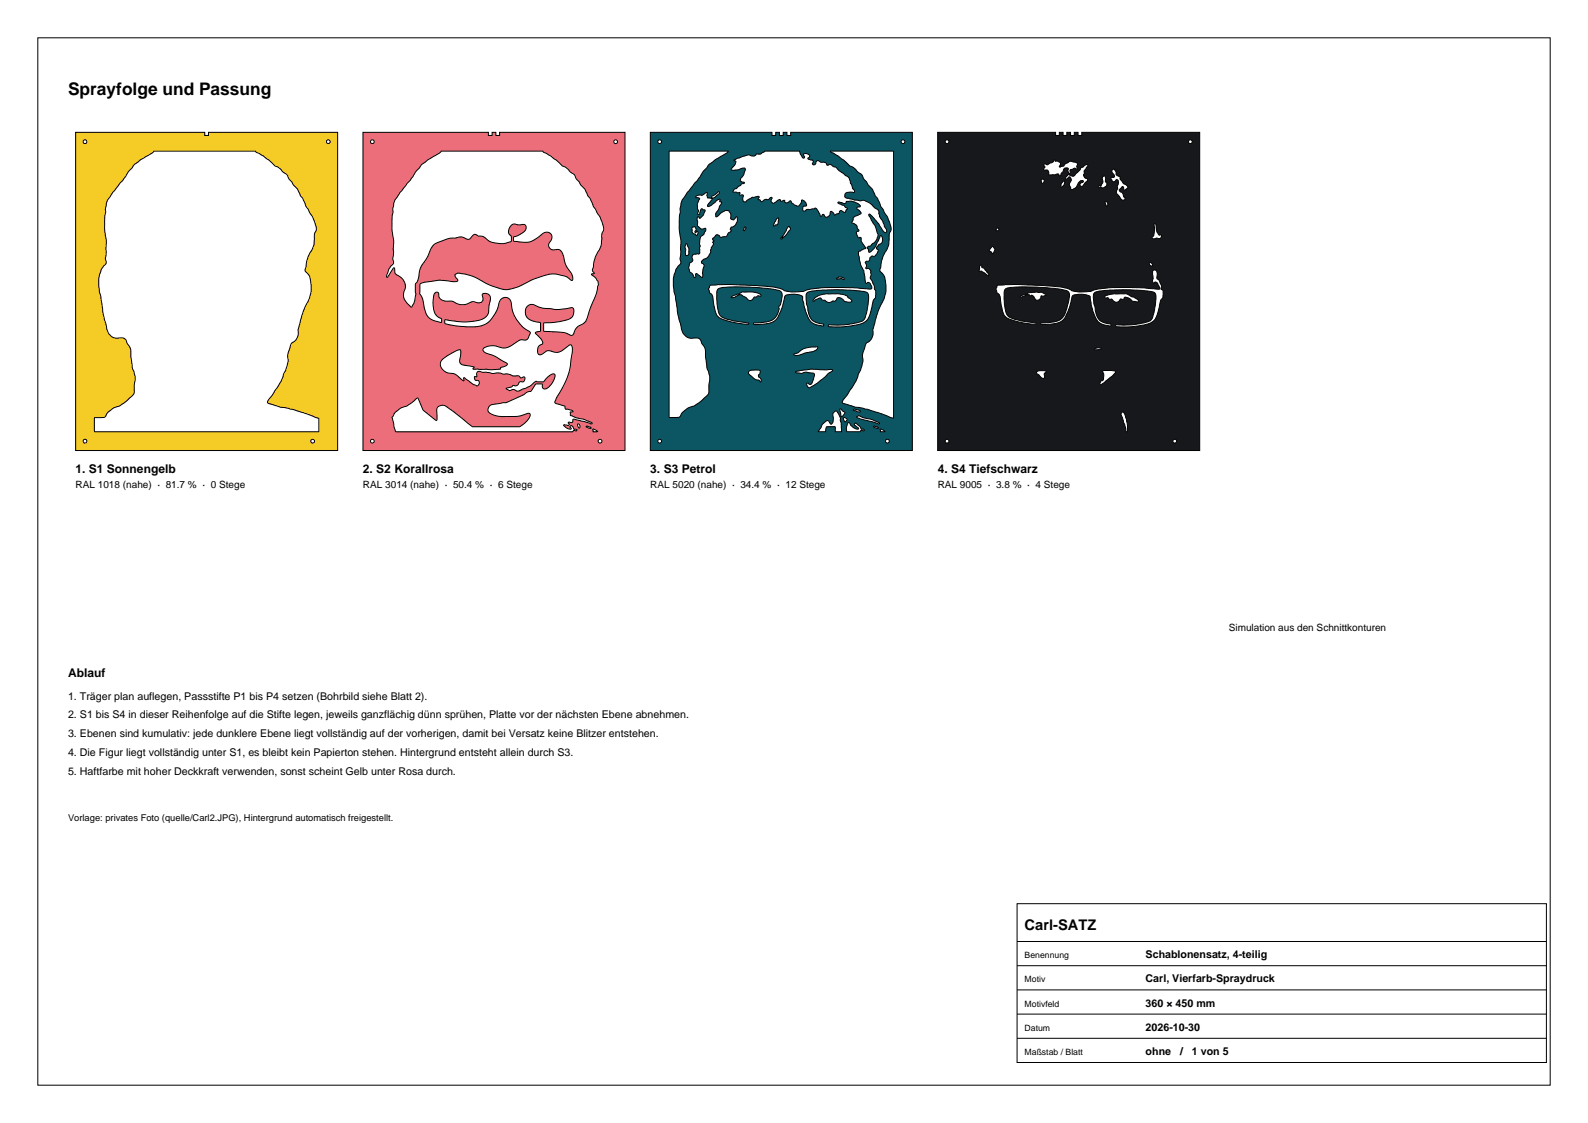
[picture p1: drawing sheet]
<svg xmlns="http://www.w3.org/2000/svg" width="420mm" height="297mm" viewBox="0 0 420 297" stroke-linecap="round" stroke-linejoin="round" font-family="sans-serif">
<path d="M10 10h400v277h-400z" fill="none" stroke="#000" stroke-width=".26"/>
<path d="M20 35v84.2h69.3v-84.2h-34.2v.8h-.9v-.8zM35.4 43.6l1.9-1.4 3.3-2a1.09 1.09 0 0 1 1.3-.2h24.9a.95 .95 0 0 1 1.2 .4l1.7 .9 3 2.6 1 .4 2.3 2 .5 1.1 2.2 2.6 .8 1.8 .6 .7 .8 2.1 1.8 2.9 1 3.1-.5 1.3-.2 2.9-1.6 3.2-.7 3.3 .1 .5 1 1.2 .3 1.3 .2 2.7-.4 1.5-2.1 5-1 3.6 .1 1.3-.2 .8-.7 1-.9 .6-.3 .7-.7 2.5 .1 1.6-.6 2.2-1.3 3.1-3.4 5-.2 .5 .3 .3 3.2 1 2 .3 4.1 1.1 3.5 1.4a.56 .56 0 0 1 .6 .2 .56 .56 0 0 1-.1 .7v1.9a.54 .54 0 0 1 .1 .6 .54 .54 0 0 1-.6 .3h-57.9a.59 .59 0 0 1-.7 0 .59 .59 0 0 1-.2-.6v-2.3a.51 .51 0 0 1-.1-.6 .51 .51 0 0 1 .5-.3l2.3-.1 .8-1.2 1.3-1 1.9-.8 1.8-1.3 1.7-1.6 .3-.6 .2-4.2-.7-2.4-.5-4.9-1.5-2.7-.7-.2-2.1-.1-.7-.3-.9-1-1.3-4.7-1.2-7.8v-1.8l.2-1.1 .6-1.5 1.2-1.6-.2-1.1 .2-1.6v-3.1l-.4-3.1v-2.2l.5-4.7 .3-.8 1.3-2 2.7-3.2 1.4-2.2zM22 37.5a.5 .5 0 0 1 1 0 .5 .5 0 0 1-1 0zM86.3 37.5a.5 .5 0 0 1 1 0 .5 .5 0 0 1-1 0zM22 116.7a.5 .5 0 0 1 1 0 .5 .5 0 0 1-1 0zM82.2 116.7a.5 .5 0 0 1 1 0 .5 .5 0 0 1-1 0z" fill-rule="evenodd" fill="#f5cb26" stroke="#000" stroke-width=".26"/>
<path d="M96 35v84.2h69.3v-84.2h-33.2v.8h-1v-.8h-.9v.8h-1v-.8zM111.4 43.6l1.9-1.4 3.3-2a1.09 1.09 0 0 1 1.3-.2h24.9a.95 .95 0 0 1 1.2 .4l1.7 .9 3 2.6 1 .4 1.2 1.2 1 .7 .6 1.2 2.2 2.7 .8 1.7 .6 .7 .8 2.1 1.8 2.9 .9 2.3 .1 .9-.5 1.2-.3 3.1-1.4 2.8-.4 1.2-.4 2.3 .2 .6a.31 .31 0 0 1 .2 .5 .31 .31 0 0 1-.5 0h-.1a1.02 1.02 0 0 0 .9 1l.7 1 .2 1-.6 2.5-2.8 7.1-2.4 1.7-1.2 2-2.3-.8-4.7-.3a.45 .45 0 0 1-.6-.1 .45 .45 0 0 1 .1-.6v-.7a.6 .6 0 0 1 .1-.8 .6 .6 0 0 1 .7 0l3.4-.3 2.8-.8 .8-.9 .2-1-.1-.8-.5-.2-4.2 .5-3.6-.4-2.5-1-1.1 .3-.5 .4-.3 .8v1l.3 .8 1.2 .9 2 .5a.5 .5 0 0 1 .5 .3 .5 .5 0 0 1 0 .6v.7a.63 .63 0 0 1-.1 .8 .63 .63 0 0 1-.8 .1 .41 .41 0 0 0-.5 .3 .41 .41 0 0 0 .4 .5l1.4 1.7a.82 .82 0 0 1-.7 1.2l-.4 .5-.1 .9 .1 .8 .5 .2 2.1-1.1 2 .5 1-.1 2.9-1.9 .3 .1 .2 .4 .1 1.4-1 5.5-.8 2.4-2.8 5.1a.68 .68 0 0 0 .2 .7 .68 .68 0 0 0 .7 .1l1.3 .4a.52 .52 0 0 1 .5 .7l.2 .3 .5-.1 1.3 .4a.21 .21 0 0 1 0 .4 .21 .21 0 0 1-.3-.1l-.4 .1 .1 .4a.45 .45 0 0 0 0 .5 .45 .45 0 0 0 .5 .2l1.2 .4 2 .5 1.7 .7a.26 .26 0 0 1 .3 .3 .26 .26 0 0 1-.2 .2 .26 .26 0 0 1-.3-.2l-4.1-1.1h-.4l-.1 .4a.68 .68 0 0 1-1.1 .3 .31 .31 0 0 0-.1 .4 .31 .31 0 0 0 .3 .2l-.4 .4-1-.3a.23 .23 0 0 0-.1 .3 .23 .23 0 0 0 .2 .2l1.4 .7a.28 .28 0 0 0 .4-.2 .28 .28 0 0 0-.3-.3l.3-.4 .7 .9h.4a.29 .29 0 0 1 .4 .1 .29 .29 0 0 1-.2 .4 .29 .29 0 0 1-.3-.1h-.5a1.33 1.33 0 0 1-1.4 .3h-44.9a.82 .82 0 0 1-1-1l-.6-2.8 .6-1.1 1.5-1.3 1.9-.7 2.3-1.8a.39 .39 0 0 1 .5-.3 .39 .39 0 0 1 .3 .5l1.1 2.7 3.1 2.5a.39 .39 0 0 0 .5 .2 .39 .39 0 0 0 .1-.6v-2.6l.6-.5 1-.2 .7 .2 1.9 1.4 5.2 4.1h12.5l1.4-1.1 .9-1 .4-.9-.1-.6h-.5l-2.7 .8h-5l-1.4-.4-1.1-.5-.4-.7 .3-.8 .8-.7 4-.6 4.3-2 1-.7 1-.2 1.3-1.9 1.3-.1a.46 .46 0 0 1 .5 .2 .46 .46 0 0 1-.1 .6l.2 .4 .5 .2 1.2-.6 1.2-1.9 .3-.9-.1-.5-.4-.1-.8 .3-1.8 1.8-2-.2-1.6 1.3-2.9 1.3h-.5l-.9-.4-1.1 .3-.8-.4a1.41 1.41 0 0 1 1.4-.6l.2-.2a.52 .52 0 0 1 .9 0l.5-.3 .6-.8h.8l.3-.2 .2-.9-.2-.2-.4 .1a.55 .55 0 0 1-.9-.3l-1.6-.1-1.6-.5-1 .1-1.3-.4-1.6 .2-3.4-.6-.5 .2-.3 .6a.41 .41 0 0 1 .1 .6 .41 .41 0 0 1-.6 0v.5a.66 .66 0 0 0 1 .5l.3 .6-.2 .5a.9 .9 0 0 1-1.4 0l-2.4-1.8-.2 .1 .1 .6-.2 .1-2.1-1.7-2.4-.5-.9-.8-.5-.7-.1-.9 .5-1 1.4-1.1 2.8-1.4a.54 .54 0 0 1 .7 .1 .54 .54 0 0 1 0 .7l-.3 1.9 .2 .8 .5 .4 2.7 .5a.28 .28 0 0 1 .4 .2 .28 .28 0 0 1-.3 .3l.2 .2 4.8 .1 2.3-.2a.97 .97 0 0 1 1-.7l.8-.5-.2-.4-3-1.7-3-1.2a.82 .82 0 0 1-.1-1 .82 .82 0 0 1 .9-.4l1.8-.3 2.4 .6h.8l1.2-.4 2.4-1.6 1.7-.1 .7-.6 .5-1.4-2-1.4-1.7-2-1-2.2-.5-2.7-.7-.8-1-.1-1 .5-1.5 3.8-1.3 1.8-1.5 1.1-1.9 .5h-2.6l-3.2-.2-2.4-.5a.6 .6 0 0 1-.4-.6 .6 .6 0 0 1 .4-.5l3.3 .5h2.1l3.2-.4 1.6-.6 .6-.6 .4-.7 .5-3.8-.1-.6-.4-.5-1.2-.3a.9 .9 0 0 0-.3 1.4v.5l-.5 .5-.8 .1-1.5-.3-1.7 .7-1.3 .1-2.3-.9-1.7-.1-1-.2-.7-.8-.3-1.2-.6-.1-.5 .5-.2 1.3 .1 2.7 .6 1.5 1.2 .9a.7 .7 0 0 1 0 1.1l-2.7-1-.9-1-.7-1.8-.4-2.4-.8-1.5 .1-2a1.2 1.2 0 0 1 1.4-1l3.5-.5 4.5 .4a.49 .49 0 0 0 .6-.4 .49 .49 0 0 0-.4-.6l-.4-.8 .6-.4 2.3 .2 2.5 .8 4 2.2 2.7 .9 1.4 .2 3.1-.7 4.2-2 4.4-1.4h1.5l2.3 .5 1.7 1.1a.4 .4 0 0 0 .6-.1 .4 .4 0 0 0-.1-.6l-.5-1.2-1.4-2.2-.6-2.3-.5-1.2-.8-.5h-1.8l-.7-.7-.1-.7 .9-1.7-.1-.7-.5-.6-.6-.2-.9 .1-2 1.5-1.8 1-1.7 .1-1.8-.2a.73 .73 0 0 1-.8-.4 .73 .73 0 0 1 .1-.9l1.6-.6 1.3-.9 .4-.8-.3-.8-.4-.1-1.3 .1-1.1-.3-.6 .2-.6 .5-.4 1.1v.6l.4 .6a1.5 1.5 0 0 1 .1 1.7l-1.9 .5-2.8-.3-.9-.3-1.5-1.2-1.4-.1-1-.5-1.5 1.3-1.7-.6h-.8l-1.1 .3-2 .2-3.3 1.3-1 1-1.1 2.6-1.8 2.9-.6 2.8-.7 1.4 .1 2.6-.3 1.7-.9 1.7-1.3-1.2-.7-1.3-.1-1.2 .5-1.5-.2-1.3-.9-1.3-1.6-1.1-.2-1.4-.3 .1-1.2 1.8a.35 .35 0 0 1-.1 .5 .35 .35 0 0 1-.5-.1l.6-2 1.3-1.7-.2-1.1 .2-1.6v-3.1l-.4-3.1v-2.2l.5-4.7 .3-.8 1.3-2 2.7-3.2 1.4-2.2zM152.8 112.2h.4l.2 .5a.32 .32 0 0 1-.2 .5 .32 .32 0 0 1-.4-.4zM155.1 112.8h.6a.39 .39 0 0 1 .4 .1 .39 .39 0 0 1 .1 .4l-.9-.3zM156.8 113.5l.9 .3a.24 .24 0 0 1 .3 .2 .24 .24 0 0 1-.1 .3 .24 .24 0 0 1-.3-.1h-.4a.26 .26 0 0 1-.4-.1 .26 .26 0 0 1 0-.3zM98 37.5a.5 .5 0 0 1 1 0 .5 .5 0 0 1-1 0zM162.3 37.5a.5 .5 0 0 1 1 0 .5 .5 0 0 1-1 0zM98 116.7a.5 .5 0 0 1 1 0 .5 .5 0 0 1-1 0zM158.2 116.7a.5 .5 0 0 1 1 0 .5 .5 0 0 1-1 0z" fill-rule="evenodd" fill="#eb6e7a" stroke="#000" stroke-width=".26"/>
<path d="M172 35v84.2h69.3v-84.2h-32.2v.8h-1v-.8h-1v.8h-.9v-.8h-1v.8h-1v-.8zM205.5 57.8a.33 .33 0 0 1 .5 0 .33 .33 0 0 1-.1 .5l-.1 .6a.58 .58 0 0 1-.7 .6l-.3 .3-.2-.1zM196.9 60.1h.4l-.2 .6a.27 .27 0 0 1-.1 .3 .27 .27 0 0 1-.4-.1 .27 .27 0 0 1 .1-.4zM183.2 60.1l.2-.1a.6 .6 0 0 1 .6 .4 .6 .6 0 0 1-.2 .7l.1 .4 .4-.3a.53 .53 0 0 1 .3 .6 .53 .53 0 0 1-.5 .4l-.2-.3h-.3a.89 .89 0 0 1-.6-1.3zM208.5 59.9l.4 .2a.88 .88 0 0 1-.5 1.3l-.9 1.1-.4 .2-.3 .5-.3-.1zM184 52l.7-.4h1l.8-.5a.37 .37 0 0 1 .6 0 .37 .37 0 0 1-.2 .6l.2 .2a.7 .7 0 0 0 1 .5l.3-.6 1.6-1.1 .2 .1-.1 .5-1.1 .9-.7 .2v.4l-1.1 1.3v.5l.9-.3 1.8-1.5a.32 .32 0 0 1 .5 0 .32 .32 0 0 1-.1 .5l.6 .3-.9 1.9-.7 1 .1 .8h.2l1-.9 1.4-.8 .7 .1 .5 .6v1.5l.2 .2 .6 .2 .7-.9 .3 .2v1l-.4 .9-.7 .6-.6 .1-.1 .7a.23 .23 0 0 1 .3 .3 .23 .23 0 0 1-.3 .2l-.6 .3-.6 1-1.5 .2-.6-.7a1.04 1.04 0 0 0-1.1 .7 .48 .48 0 0 0-.3 .5 .48 .48 0 0 0 .3 .4 .4 .4 0 0 0-.3 .4 .4 .4 0 0 0 .2 .4l-.6 1-.1 1.2-.6 1-1.9 1.4a.64 .64 0 0 0 .6 .8l.1 .5-.3 1-.1 1.9h-.2l-1.4-1-.2 .4a.37 .37 0 0 1 .1 .5 .37 .37 0 0 1-.5 .1l-.4-.8-.8-.7-.2-.9 .2-1.2 .5-.4a.94 .94 0 0 0 .1-1.3l.5-.7 1.3-.1 .3-.3-.1-1.3 .2-.6-.2-.7 .2-1.4 .3-.5 .7-.4 .5-1.3-.2-.3-1.1 .1-.9-.7-.1-1.9a.33 .33 0 0 1 0-.5 .33 .33 0 0 1 .5 .1v.1a.42 .42 0 0 0 .5 .1 .42 .42 0 0 0 .2-.4l.5-.5 .4-1.2-1-.4-.4 1.1a.32 .32 0 0 1-.2 .4 .32 .32 0 0 1-.4-.1 .32 .32 0 0 1 .1-.4l.1-.5-.2-.6-.1-1.1 .4-1a.49 .49 0 0 0 0-.7 .49 .49 0 0 0-.7 0zM194.2 42.3l3.3-1.3h.6l1.4 .3 .6-.6h1.1l1.1-.7h8.5a.81 .81 0 0 1 1 .8l.4 .9 .4 .1a.54 .54 0 0 0-.1-.9l.5-.3 .8 .2 .4 .4-.2 .4a.3 .3 0 0 0-.3 .4 .3 .3 0 0 0 .4 .2l.8 .2 .2 .5a.45 .45 0 0 0 .3 .8 .45 .45 0 0 0 .4-.7l.3-.5h.3l.6 .4 1.4 .2 .4 .6 .8-.2 .8 .6 .7 .1 .8 .9 2.6 1.9 1 2.8 .5 .7a.37 .37 0 0 1-.2 .5 .37 .37 0 0 1-.5-.2l-1.6 .3-.2 .3v.8l2.5 .7 1.5 .2 1.1-.1 1.6 .8 1.1 1.2 .9 .6 .3 .5-.1 .3 .3 .9 .7 1.2 1.1 2.7a.45 .45 0 0 1-.5 .4 .45 .45 0 0 1-.4-.5l-1.2-1.9-1.8-2-.7-.6-.1 .5 1.7 2.7 .7 2.3-.3 1.3-.4 .5-1.3 1.2-.6 .1a.5 .5 0 0 0 .1 .9l.1 .2a.35 .35 0 0 0 .2 .5 .35 .35 0 0 0 .4-.3l1.2-1.3 1.4-2.9 .4 .7-.1 1-1.4 1.4v.5a.76 .76 0 0 1 0 1.2l-.5 .6h-.8l-.4 .4-.3 .9-.8 .1a.45 .45 0 0 0-.3 .4 .45 .45 0 0 0 .3 .5l-.1 1 .9 .1 .4 .6 .1 1-.2 .8 1 2.1 .5 2.1-.1 1-.7 .8-.5 2.8-.8 2-1.3 1.1-1.9 .6-3.2 .4h-3.6a.33 .33 0 0 1-.5-.1 .33 .33 0 0 1 .1-.4 .33 .33 0 0 1 .4 0l4.7-.1 2.3-.4 1.6-.6 .6-.7 .6-2.2 .3-2.9-.2-1.4-.5-.4-1.6-.3-5.6-.3-5.6 .2-2.6 .5-.4 .5v1.6l.9 4.3 .9 1.2 1.1 .5 1.4 .3a.34 .34 0 0 1 .3 .2 .34 .34 0 0 1-.2 .4 .34 .34 0 0 1-.4-.2l-1.7-.4-1.2-.8-1.2-2.6-.8-2.9v-.9l-.9-.5-2.1-.2-1.2 .2-.4 .2-1.2 4.1-.8 1.7-.9 .9-1.6 .7-3.8 .2-.1-.1 .1-.3 2.4-.1 1.9-.4 .6-.3 .9-.8 .7-1.3 .2-.8-.1-.5 .4-.6 .3-1.2 .2-1.5-.4-.8-2.7-.7-5.5-.5h-5.5l-1.7 .1-1.2 .4-.3 1v3l.4 1.9 .4 1.1 .6 .5 1.4 .5 5.1 1a.28 .28 0 0 1 .4-.1 .28 .28 0 0 1 0 .5l-2.6-.3-2.4-.5-2.7-1-.6-.6-.4-1-.7-3.9-.2-.6-.6-.5-.2-.7a.44 .44 0 0 1 .1-.7l.3-.6 2.1-.2 10 .3 4.8 .4 2 .5 .7 .5 1.9 .3 3-.1 2.1-.7 3.8-.4 7.2 .1 4.6 .4 .4-.2 .1-.5-.4-.8-.5-.3-.4 .1a.34 .34 0 0 1-.4 0 .34 .34 0 0 1 0-.4l-.4-2.8-.9-1.5-.5-3.1a.48 .48 0 0 1 0-.5 .48 .48 0 0 1 .5-.2l1.2-.5a.29 .29 0 0 0 .2-.4 .29 .29 0 0 0-.3-.2l-.8-1.3-.1-.5a.45 .45 0 0 0-.2-.6 .45 .45 0 0 0-.6 .1l-.5-1.4 .7-.6-.5-.5-.1-.8-.9-.5a.37 .37 0 0 1-.4-.3 .37 .37 0 0 1 .3-.4l.1-.9 2-1v-.3l-.7-.7a.44 .44 0 0 1-.3-.6 .44 .44 0 0 1 .7-.2l.1-.3-.5-.5-1.8-.7-1.3 .1-.2 .4-.3 .1-1.7-.4a.35 .35 0 0 0 0 .5 .35 .35 0 0 0 .5 .1l1 .3 .9 .8-.4 .7a.46 .46 0 0 1-.5 .4 .46 .46 0 0 1-.4-.3l-.5-.2-.3 .4a.63 .63 0 0 1-.8 .5l-.4 .3-.7-.8a.4 .4 0 0 0-.5-.1 .4 .4 0 0 0-.1 .6l-.2 .4-.6 .4-.5-.1-.4-.6-.7 .5-1.1-2a.49 .49 0 0 0-.8 0l-1.8 .2-.5 .4h-.3l-.3-.3 .1-.7 .3-.3a.46 .46 0 0 0 .6-.2 .46 .46 0 0 0-.1-.6l-.7-.6a.37 .37 0 0 0-.5-.1 .37 .37 0 0 0 0 .5l-.5 .6a1.12 1.12 0 0 1-1.7-.2l-.7-.8-.9 .5h-.5l-.1-.2a.34 .34 0 0 0-.3-.5 .34 .34 0 0 0-.4 .3h-.4a.41 .41 0 0 0-.4-.5 .41 .41 0 0 0-.4 .3l-1 .7h-.3l-.4-.4 .2-.9-.2-.2-.8 .6h-.8l-1 .5-.4-.4-.5-.2 .3-.6-.3-.2-1.6 .3-1.4 .9a.7 .7 0 0 1-1-.1 .7 .7 0 0 1 0-.9 .46 .46 0 0 0-.2-.6 .46 .46 0 0 0-.5 .1l-.2-.7-.5 .1-.6-.2a.37 .37 0 0 1-.6 0 .37 .37 0 0 1 .2-.6l1.8-1.1 .2-.5 .8-.2-.1-.2-.5-.1-.5-.4 .1-.5 .8-1.1 .4-1.3-.3-.4-1.9 .6-1.5-.1v-.2l.9-1 .3-.7v-.3l-.4-.2zM181.4 64.5a.46 .46 0 0 1 .5 .6l.3 .7v1.3l-.4 .4a.44 .44 0 0 1-.5-.1 .44 .44 0 0 1 0-.5l.1-1-.2-.5zM177 40h15.6l-.4 .5-2.9 1.7-1.9 1.4-1.5 1.9-1.4 2.2-2.8 3.2-1.2 2-.4 .9-.5 4.7v2.1l.5 3.1v3.1l-.2 1.6 .2 1.1-1.3 1.6-.5 1.6-.2 1 .2 3.5 .4 1.3 .6 4.8 1.3 4.7 .9 1 .6 .3 2.2 .1 .7 .2 1.4 2.5 .5 5.1 .8 2.3v1l-.2 1.4v1.9l-.6 .9-3.2 2.6-2 .8-1.3 1-.7 1.2-1.9 .1a.54 .54 0 0 1-.6 0 .54 .54 0 0 1-.2-.6zM193.4 78.5l1.7-.7a.26 .26 0 0 1 .3 0 .26 .26 0 0 1 0 .3 .26 .26 0 0 1-.3 .1l-1.2 .5a.28 .28 0 0 1-.3 .1 .28 .28 0 0 1-.2-.3zM195.6 77.6l.7-.4h2.8l1.5 .4 .5 .3 .2 .3-.2 .2-.6-.2-.5 .4-.5-.1-.6 .8-.4 .2-.6-.1-.6-.7-1.2-.7a.29 .29 0 0 1-.4 0 .29 .29 0 0 1-.1-.4zM210 93.6l1-.3 1.7-1.1 1.9-.4h1.3a.33 .33 0 0 1 .5 .1 .33 .33 0 0 1-.3 .4l-1.1 .7-2 .3-1.7 .6-.9 .1-.4-.1zM198.1 98.2l.7-.3h1.7a.64 .64 0 0 1 .6 .5 .64 .64 0 0 1-.5 .7 .86 .86 0 0 0 .6 1.1l.1 .2a.31 .31 0 0 1 .1 .4 .31 .31 0 0 1-.3 .2l-.4-.5-1.1-.3-1.3-1-.3-.5zM221.3 73.6l.6-.3h.6l.8 .5-.2 .1-.5-.2-1.2 .2zM219.6 40h15.9a.54 .54 0 0 1 .6-.1 .54 .54 0 0 1 .2 .6v69.5a.48 .48 0 0 1-.2 .6 .48 .48 0 0 1-.6-.2l-5.9-2.1-3.4-.6-2.6-.9a.65 .65 0 0 1-.8-.4 .65 .65 0 0 1 .4-.8l3.1-4.7 1.3-3.1 .6-2.2-.1-1.8 .7-2.4 .4-.7 .8-.5 .7-1 .2-.8v-1.3l1-3.7 2-4.6 .4-1.8-.1-2.7-.3-1.2-1.1-1.3-.1-.5 .8-3.3 1.5-3.2 .2-2.9 .5-1.5-.9-2.9-1.8-2.9-.9-2.1-.6-.7-.8-1.7-2.2-2.7-.5-1.1-2.3-2-1-.5-1.6-1.5-1.4-1.1-1.9-.9zM215.6 78.7l.9-.5 1.2-.4 4.1-.1 2.3 .6 .2 .4 .7 .4a.46 .46 0 0 1 .2 .7 .46 .46 0 0 1-.7 .1l-1.1-.2-.8-.8-.8-.2-.4 .1-.5 .8h-.6l-.9 .4-.5-.1-.8-.5h-.6l-.5-.6-1.9 .9-.1-.3zM210.4 98.3l4-.7 3.8 .2 1.7-.1 .3 .1-.2 .4-.9 .6-1.6 1.4-2.3 1.8-1.3 .6-.5-.8a.36 .36 0 0 1 .2-.5 .36 .36 0 0 1 .5 .3h.4l.2-.2 .7-2a.73 .73 0 0 0-.3-.7 .73 .73 0 0 0-.7-.1l-1.4-.2-.9 .4-1.1-.2a.36 .36 0 0 1-.4 .1 .36 .36 0 0 1-.2-.4zM225.8 108.3l1.3 .2a.26 .26 0 0 1 .4 .1 .26 .26 0 0 1-.2 .4l-1.5-.4zM222.1 108.2h.3l.5 .6a.51 .51 0 0 1 .6 .4 .51 .51 0 0 1-.4 .6l-.1 .1a.34 .34 0 0 1-.5 .3 .34 .34 0 0 1-.1-.5zM223.1 110.5l.9 .2-.1 .5a.43 .43 0 0 1-.5 .3 .43 .43 0 0 1-.3-.6zM226.6 110.2l.5-.3 1.4 .6 2.1 .5 1.7 .7a.27 .27 0 0 1 .3 .2 .27 .27 0 0 1-.2 .3 .27 .27 0 0 1-.3-.2l-4.5-1.2-.9-.4zM220.7 108.9a.78 .78 0 0 1 1.1 .7l.5 1.1-.1 .4 .3 .8 .1 1.5a.53 .53 0 0 1 0 .7 .53 .53 0 0 1-.7 .1h-.2a.51 .51 0 0 1-.6 0 .51 .51 0 0 1-.2-.6l-.1-.8h-2.1l-.3 .8a.49 .49 0 0 1-.1 .6 .49 .49 0 0 1-.6 0l-1.3-.1 1.1-1.9 .7-.6a.73 .73 0 0 1 .8-.3 .73 .73 0 0 1 .6 .7l.3 .2 .4-.5v-2.2zM224.3 111.8l.4 .1 .3 .6 .7 .6 1 .4a.29 .29 0 0 0 .4-.3 .29 .29 0 0 0-.4-.2l-.4-.4a.36 .36 0 0 1-.2-.6 .36 .36 0 0 1 .6 .2l.8 .7 .3 .6h.5a.28 .28 0 0 1 .3 .4 .28 .28 0 0 1-.5 0h-.5a1.38 1.38 0 0 1-1.5 .3h-1.3a.58 .58 0 0 1-.9-.3v-.9zM231.1 112.8h.6a.39 .39 0 0 1 .4 .1 .39 .39 0 0 1 .1 .4l-.9-.3zM232.8 113.5l.9 .3a.24 .24 0 0 1 .3 .2 .24 .24 0 0 1-.1 .3 .24 .24 0 0 1-.3-.1h-.4a.26 .26 0 0 1-.4-.1 .26 .26 0 0 1 0-.3zM174 37.5a.5 .5 0 0 1 1 0 .5 .5 0 0 1-1 0zM238.3 37.5a.5 .5 0 0 1 1 0 .5 .5 0 0 1-1 0zM174 116.7a.5 .5 0 0 1 1 0 .5 .5 0 0 1-1 0zM234.2 116.7a.5 .5 0 0 1 1 0 .5 .5 0 0 1-1 0z" fill-rule="evenodd" fill="#0c5664" stroke="#000" stroke-width=".26"/>
<path d="M248 35v84.2h69.3v-84.2h-31.2v.8h-1v-.8h-1v.8h-1v-.8h-.9v.8h-1v-.8h-1v.8h-1v-.8zM276.2 43.4l.2-.1 .6 .3 1.7-1a.26 .26 0 0 1 .2-.4 .26 .26 0 0 1 .2 .4h.5l.4 .2a.76 .76 0 0 1 .2 1.3l.2 .1 .9-.3 .5-.6 1.2-.7 1.7 .4 .3 .4-.2 .7a.33 .33 0 0 1 0 .6 .33 .33 0 0 1-.5-.2l-.7 .3a.55 .55 0 0 0-.6 .2 .55 .55 0 0 0 .1 .7 .31 .31 0 0 1-.5 .1 .31 .31 0 0 1-.1-.4l-.1-.2a.58 .58 0 0 0-.3-.9 .58 .58 0 0 0-.7 .4l-.2 .7-.6 .8a.32 .32 0 0 1-.4 .3 .32 .32 0 0 1-.2-.4l-2.6 .2-.2-1.2-.7-.1a.34 .34 0 0 1-.5-.3 .34 .34 0 0 1 .3-.4zM282.4 46.4l.3-.3 .4 .4h.9l1.6-1.6 .3-.5 1.6-.9 .2 .4-1 1.3 .1 .6-.2 .5 .5 .8a.55 .55 0 0 1 .6 .6 .55 .55 0 0 1-.6 .5l-.7 1-.4 .1-.3-.2-.1-.4 .5-.4a.34 .34 0 0 0 .4-.5 .34 .34 0 0 0-.6 0l-.7 .6-.6 1.1-.8 .6a.43 .43 0 0 1-.6 0 .43 .43 0 0 1-.1-.6l-.3-.6 .3-.7a.73 .73 0 0 0 .2-.9 .73 .73 0 0 0-.6-.5l-.5 .5a.33 .33 0 0 1-.4-.2 .33 .33 0 0 1 .3-.4zM275.5 47.5l.3-.1a.51 .51 0 0 1 .3 .6 .51 .51 0 0 1-.6 .4zM281.1 48h.1a.32 .32 0 0 1 .5 0 .32 .32 0 0 1-.2 .5l-.2 .5-.6 .4v-.8zM263.4 60.7a.4 .4 0 0 1 .8 0 .4 .4 0 0 1-.8 0zM262.3 65.2h.3l.5 .8-.3 .9a.3 .3 0 0 1-.4 .2 .3 .3 0 0 1-.2-.4l-.2-.2a.37 .37 0 0 1-.4-.3 .37 .37 0 0 1 .3-.4zM259.3 70.2h.3l.1 .5 .7 .4 1 1.3 .1 .4-.2 .1-1.8-1.2a.32 .32 0 0 1-.5 0 .32 .32 0 0 1 0-.5l.1-.6zM269.8 78.4l1.4-.6a.22 .22 0 0 1 .2 .3 .22 .22 0 0 1-.4 .1l-1 .4zM271.8 77.6l2.3-.4 1.3 .1 .8 .4a.34 .34 0 0 1 .4 .1 .34 .34 0 0 1 .1 .3l-.9 .2a.38 .38 0 0 0-.5 0 .38 .38 0 0 0-.1 .5l-.5 .5h-.7l-.7-1-.4-.2-.4 .2-.3-.4h-.4zM274.2 98.3l.5-.2 1.3-.1a.37 .37 0 0 1 .5 0 .37 .37 0 0 1 0 .6 1.01 1.01 0 0 0-.2 1.2l-.3 .3-.5-.2-1.3-1.2zM291.7 46.7a.51 .51 0 0 1 .7 .1 .51 .51 0 0 1 0 .7v.5l.4 .5-.2 .7-.8 .5-.7-.3-.4 .1a.34 .34 0 0 1 0-.5 .34 .34 0 0 1 .5 .1l.5-.9-.2-1zM294.3 44.9a.74 .74 0 0 1 .9 .8v.5l.6 .4a.58 .58 0 0 1 .5 .8l.8 1.1 1.1 .7a.53 .53 0 0 1 0 .6 .53 .53 0 0 1-.4 .3l-.2 .1a.35 .35 0 0 1-.4-.1 .35 .35 0 0 1 0-.4 .37 .37 0 0 0-.4-.4 .37 .37 0 0 0-.3 .5l-.2 .1a.56 .56 0 0 0-.2 .7 .56 .56 0 0 0 .7 .3l.8 1.5-.2 .5-.7-.1-1.4-1.8 .5-2.5-.1-.9a.46 .46 0 0 0-.5-.1 .46 .46 0 0 0-.3 .5h-.6l-.4-.6a.33 .33 0 0 1 0-.5 .33 .33 0 0 1 .5 0 .52 .52 0 0 0 .4-.5 .52 .52 0 0 0-.4-.5l-.3-.5zM292.3 53.4h.4l.2 .4-.1 .7-.2-.2zM305.3 59.2l.4 .2 .2 1.8 .4 .5a.56 .56 0 0 0 .8 .4v.6l-.3 .4-.9-.1-.6 .2a.42 .42 0 0 1-.6-.3 .42 .42 0 0 1 .4-.5l.3-1.6zM304 69.5l.7 .2a.4 .4 0 0 1-.2 .7 .4 .4 0 0 1-.5-.5zM292.3 78.3l.9-.3 1.5-.3h3.1l3 1.4 .3 .6-.2 .2-1.3-.2-.8-.7-.9-.4a.48 .48 0 0 0-.7 .5h-.8l-.5 .6-.6 .2-.9-.5a.65 .65 0 0 0-1-.2l-.4-.5-.6 .1zM263.8 75.5l2.2-.3h3.3l9.1 .5 3.6 .5 1.5 .7 1.9 .3 3-.1 2.1-.7 3.8-.4 7 .1 4.9 .4a.39 .39 0 0 0 .6-.2 .39 .39 0 0 0-.2-.5l-.6-1.1-.4-.1-.5 .3-.2-.2-.1-2.6a.63 .63 0 0 1 .8-.7 .63 .63 0 0 1 .5 .9l-.1 1.3 .5 .4 .6 1.3v.8a.55 .55 0 0 0 .5 .7l-.1 1.9-.6 .8-1 4.2-.9 1.3-1.5 .7-2.4 .5-2.7 .3-2.8-.1a.36 .36 0 0 1-.5 0 .36 .36 0 0 1 .1-.5 .36 .36 0 0 1 .5 0l4.6-.1 2.3-.4 1.7-.6 .5-.7 .6-2.2 .3-2.9v-.8l-.2-.7-.5-.3-1.5-.2-4.4-.4-5.6 .1-2.7 .3-1.2 .3-.4 .6v1.5l.9 4.3 1 1.2 1 .5 1.3 .2a.34 .34 0 0 1 .4 .3 .34 .34 0 0 1-.1 .4 .34 .34 0 0 1-.5-.2l-1.8-.4-.8-.5-.5-.6-1-2.2-.5-1.6-.3-2.3-.4-.3-1.8-.4-2.3 .3-.3 .4-1 3.8-1.3 2.3-1.6 .9-4.2 .3-.1-.1 .1-.3 2.4-.1 2-.4 1.2-.9 .9-1.5 .8-3.1 .2-1.5-.4-.8-2.7-.7-5.5-.5h-5.5l-1.7 .1-1.2 .4-.3 1v3l.4 1.9 .4 1.1 .6 .5 1.4 .5 5.1 1a.27 .27 0 0 1 .4 0 .27 .27 0 0 1 0 .4l-2.6-.3-2.4-.5-2.7-1-.6-.6-.4-1-.7-3.9-.2-.6-.6-.5-.2-.7a.44 .44 0 0 1 .1-.7zM289.5 92.3l1.6-.3a.24 .24 0 0 1 .1 .3 .24 .24 0 0 1-.4 .1l-.8 .1a.31 .31 0 0 1-.3 .1 .31 .31 0 0 1-.2-.3zM291.6 98.1l2.4-.1 .8 .1 .2 .4-.8 .9-2.2 1.8-1 .6-.1-.2 .2-.7 .5-.3 .2-.3 .1-1.3zM296.8 109h.2l.3 .2 .7 1.7 .2 2.5a.48 .48 0 0 1-.4 .8l-.3-2-1-2.5zM250 37.5a.5 .5 0 0 1 1 0 .5 .5 0 0 1-1 0zM314.3 37.5a.5 .5 0 0 1 1 0 .5 .5 0 0 1-1 0zM250 116.7a.5 .5 0 0 1 1 0 .5 .5 0 0 1-1 0zM310.2 116.7a.5 .5 0 0 1 1 0 .5 .5 0 0 1-1 0z" fill-rule="evenodd" fill="#16181c" stroke="#000" stroke-width=".26"/>
<path d="M269 239h140v42h-140zM269 249h140M269 255.4h140M269 261.8h140M269 268.2h140M269 274.6h140M269 281h140" fill="none" stroke="#000" stroke-width=".26"/>
<text font-size="4.6" x="18" y="25">Sprayfolge und Passung</text>
<text font-size="3.9" x="271" y="246">Carl-SATZ</text>
<g font-size="3.2">
<text x="20" y="125.1">1. S1 Sonnengelb</text>
<text x="96" y="125.1">2. S2 Korallrosa</text>
<text x="172" y="125.1">3. S3 Petrol</text>
<text x="248" y="125.1">4. S4 Tiefschwarz</text>
<text x="18" y="179">Ablauf</text>
</g>
<g font-size="2.8">
<text x="18" y="185">1. Träger plan auflegen, Passstifte P1 bis P4 setzen (Bohrbild siehe Blatt 2).</text>
<text x="18" y="190">2. S1 bis S4 in dieser Reihenfolge auf die Stifte legen, jeweils ganzflächig dünn sprühen, Platte vor der nächsten Ebene abnehmen.</text>
<text x="18" y="195">3. Ebenen sind kumulativ: jede dunklere Ebene liegt vollständig auf der vorherigen, damit bei Versatz keine Blitzer entstehen.</text>
<text x="18" y="200">4. Die Figur liegt vollständig unter S1, es bleibt kein Papierton stehen. Hintergrund entsteht allein durch S3.</text>
<text x="18" y="205">5. Haftfarbe mit hoher Deckkraft verwenden, sonst scheint Gelb unter Rosa durch.</text>
<text x="303" y="253.4">Schablonensatz, 4-teilig</text>
<text x="303" y="259.8">Carl, Vierfarb-Spraydruck</text>
<text x="303" y="266.2">360 × 450 mm</text>
<text x="303" y="272.6">2026-10-30</text>
<text x="303" y="279">ohne</text>
<text x="312.1" y="279">/</text>
<text x="315.2" y="279">1 von 5</text>
</g>
<g font-size="2.6">
<text x="20" y="129.1">RAL 1018 (nahe) · 81.7 % · 0 Stege</text>
<text x="96" y="129.1">RAL 3014 (nahe) · 50.4 % · 6 Stege</text>
<text x="172" y="129.1">RAL 5020 (nahe) · 34.4 % · 12 Stege</text>
<text x="248" y="129.1">RAL 9005 · 3.8 % · 4 Stege</text>
<text x="325" y="167">Simulation aus den Schnittkonturen</text>
</g>
<text font-size="2.5" x="18" y="217">Vorlage: privates Foto (quelle/Carl2.JPG), Hintergrund automatisch freigestellt.</text>
<g font-size="2.3">
<text x="271" y="253.4">Benennung</text>
<text x="271" y="259.8">Motiv</text>
<text x="271" y="266.2">Motivfeld</text>
<text x="271" y="272.6">Datum</text>
<text x="271" y="279">Maßstab / Blatt</text>
</g>
</svg>
